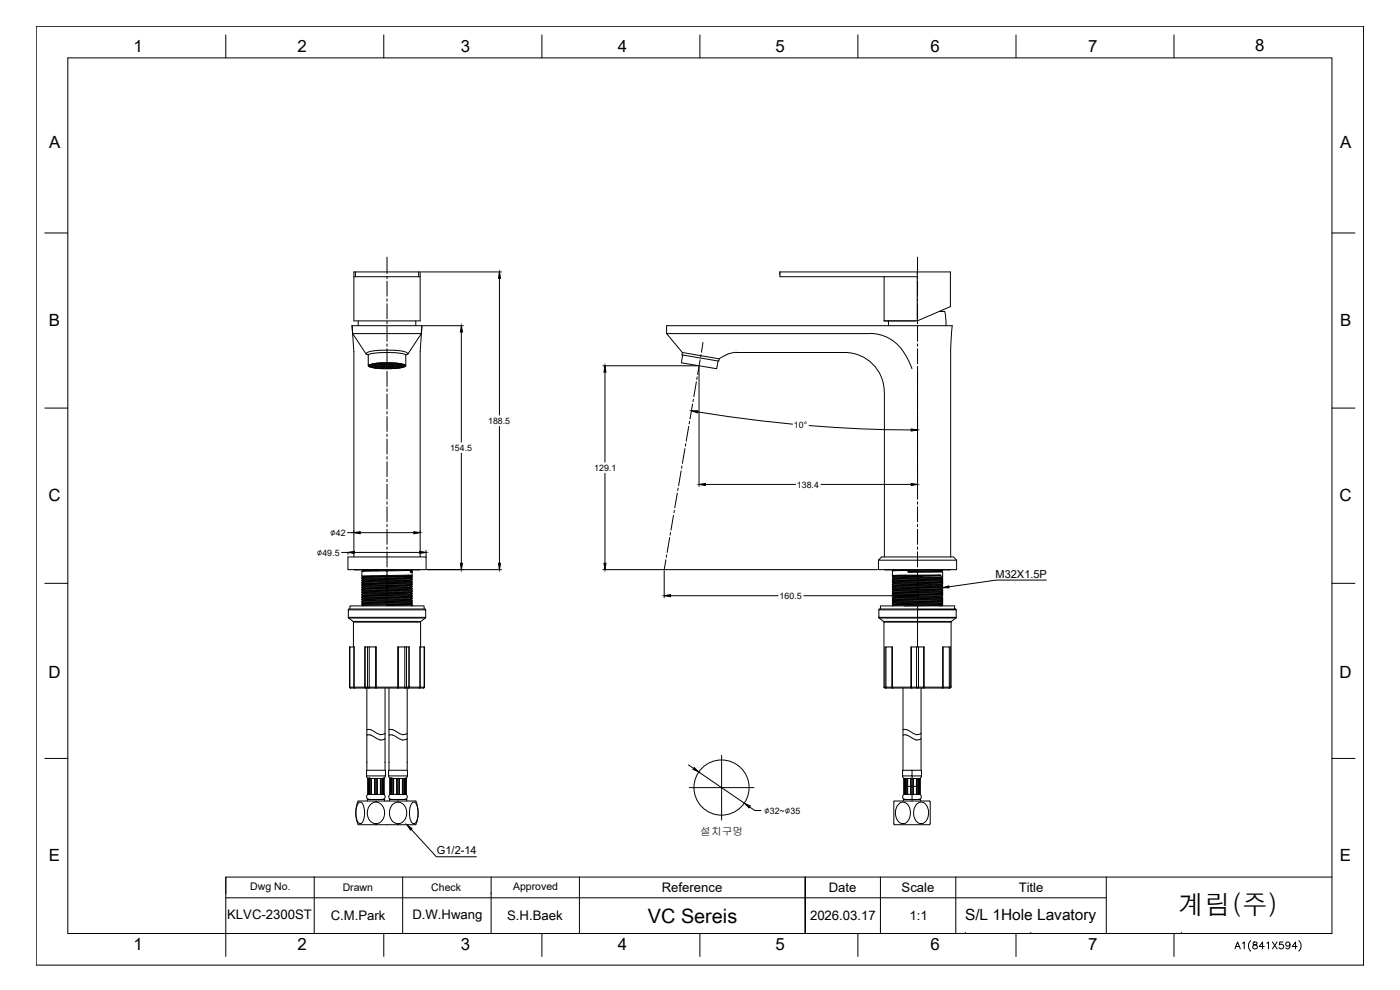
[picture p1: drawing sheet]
<svg xmlns="http://www.w3.org/2000/svg" width="420mm" height="297mm" viewBox="0 0 420 297" stroke-linecap="round" stroke-linejoin="round" font-family="sans-serif">
<!-- layer: 0 -->
<g fill="none" stroke="#000" stroke-width=".3">
<path d="M105.6 97.7h21M105.6 97.7l.6 7.7v61.7M105.6 97.7l.2 2.1M105.8 99.8l4.1 6.4M106.2 81.6h19.9v14.7h-19.9zM106.2 83h19.9M106.7 81.6v1.4M107.5 96.3v1.4M124.8 96.3v1.4M125.6 81.6v1.4M126.5 99.8l-4.1 6.4-.1-.2a8.1 8.1 0 0 0-5.1-.9 16.6 16.6 0 0 0-7.1 .8l-.2 .3M126.6 97.7l-.2 2.1"/>
<path d="M126.6 97.7l-.5 7.7v61.7M234 81.6v1.4h41.3M234 81.6h51.2v10.4l-9.9 4.3h-10M234 81.6v.7M265.3 83v13.3M265.3 96.3h9.5M266.6 96.3v1.4M275.3 81.6v14.7M281.9 93.4h1.6l.4 4.3M105.9 100.1h20.5M109.9 106.2l.6 .3M110.5 106.5a19.1 19.1 0 0 1 8.7-.6l1.9 .2 .7 .4"/>
<path d="M110.5 106.5v3.2M110.6 109.6a21.8 21.8 0 0 1 11-.1l.1 .3a18.7 18.7 0 0 1-9.3 .6l-1.5-.4-.3-.1zM110.7 109.5l.3 .6M110.8 109.4h10.7M111.1 109.4l.6 .9M111.2 109.3l-.4 .7M111.6 109.2l.7 1.2M111.9 109.1l-.6 1.1M112 109.1l.8 1.4M112.2 110.4h7.9M112.5 109.1l-.8 1.2M112.6 109.1l.8 1.4"/>
<path d="M112.7 110.5l.9-1.6 .9 1.7M113.1 109h6.1M113.1 109l-.8 1.4M113.1 109l.8 1.6M114.1 108.9l1 1.7M114.2 108.9l-1 1.6M114.6 108.9l1 1.7M114.8 108.9l-1.1 1.6M115.1 108.9l1 1.7M115.3 108.9l-1 1.7M115.6 108.9l1.1 1.7M115.8 108.9l-1 1.7"/>
<path d="M116.2 108.9l1 1.7M116.4 108.9l-1.1 1.7M116.7 108.9l1.1 1.7M116.9 108.9l-1 1.7M117.3 108.9l1 1.7M117.4 108.9l-1 1.7M117.8 108.9l1 1.6M118 108.9l-1 1.7M118.4 108.9l.9 1.6M118.5 108.9l-1 1.7M118.9 108.9l.9 1.5M119 109l-.9 1.6"/>
<path d="M120 109.1l-.8 1.4M120.1 109.1l.7 1.2M120.3 110.3l-.8-1.3-.9 1.5M120.5 109.1l-.8 1.3M120.7 109.2l.5 .9M121 109.3l-.7 1M121.4 109.4l.3 .5h-11.1M121.4 109.4l-.4 .8M121.8 106.5l-.1 3.4M122.4 106.2l-.6 .3M200.1 100.1h61M204.8 105.8l-.1 .7 11 1.8 .1-.6"/>
<path d="M204.9 106.5l-.4 2.4 10.6 1.7 .4-2.3M221.2 105.7a9.4 9.4 0 0 0-5.4 1.9M221.2 105.8h32.4M253.5 105.8a11.8 11.8 0 0 1 11.9 11.8M261.1 100a11.8 11.8 0 0 1 9.5 4.8M265.4 117.6v49.5M270.6 104.8a21.3 21.3 0 0 1 3.1 5.8M285.3 105.4l.5-7.7h-85.7v2.4l4.7 5.7 11 1.9M285.3 105.4v61.7M104.4 167.1h23.5v3.8h-23.5zM106.2 170.8l19.6 .2 .3-.2M108.6 171.5v1.4"/>
<path d="M108.6 173.3v.3M108.6 174v.3M108.6 174.8v.2M108.6 175.4v.3M108.6 176.2v.2M108.6 177.6v.2M108.6 178.3v.2M108.6 179v.3M108.6 179.7v.3M108.6 175l.4 .2M108.6 174.3l.4 .2M108.6 173.6l.4 .2"/>
<path d="M108.6 172.9l.4 .1M108.6 175.7l.4 .2M108.6 177.8l.4 .2M108.6 177.1l.4 .2M108.6 180l.4 .1M108.6 179.3l.4 .2M108.6 178.5l.4 .2M108.6 176.4l.4 .2M108.8 171l.2 .2 4.4-.2M109 173.1l13.4-.3 .3 .2-6.6 .2M109 173v.1M109 173.8h.1"/>
<path d="M109 174.5v.1M109 175.2v.1M109 175.9v.1M109 176.6v.1M109 177.3v.1M109 178v.1M109 178.7v.1M109 175.3l-.4 .1M109 174.6l-.4 .2M109 173.8l-.4 .2M109 173.1l-.4 .2M109 179.5l-.4 .2"/>
<path d="M109 178.8l-.4 .2M109 176l-.4 .2M109 178.1l-.4 .2M109 177.4l-.4 .2M109 176.7l-.4 .2M109 171.2v.1M109 171.3l-.4 .2M116.1 172.7l-7.5 .2M116.1 171.3l-7.5 .2M116.1 172.7l6.6-.1-.3 .1M116.1 173.2l-7.5 .1M116.1 174.8l-7.5 .2"/>
<path d="M116.1 175.3l-7.5 .1M116.1 174.1l-7.5 .2M116.1 179.5l-7.5 .2M116.1 177.6l-7.5 .2M116.1 178.4l-7.5 .1M116.1 178.1l-7.5 .2M116.1 171.3v1.4M116.1 173.2v.2M116.1 173.9v.2M116.1 174.6v.2M116.1 175.3v.2M116.1 176v.2"/>
<path d="M116.1 176.7v.2M116.1 177.4v.2M116.1 178.1v.3M116.1 178.8v.3M116.1 179.5v.3M118.9 171l-9.9 .3M122.4 172.7l1 .1M122.4 172.7l-13.4 .3M122.7 172.6h1M123.1 171.5l.5 .1M123.1 171.6h.6M123.3 174.8l-14.3 .4"/>
<path d="M123.3 174.1l-14.3 .4M123.3 173.4l-14.3 .4M123.3 174.9l-14.3 .4M123.3 174.2l-14.3 .4M123.3 173.5l-14.3 .3M123.3 179.9l-14.3 .3M123.3 179.2l-14.3 .3M123.3 178.4l-14.3 .4M123.3 177.7l-14.3 .3M123.3 177l-14.3 .3M123.3 176.2l-14.3 .4M123.3 175.5l-14.3 .4"/>
<path d="M123.3 179.8l-14.3 .3M123.3 179.1l-13.8 .3-.5 .1M123.3 178.4l-14.3 .3M123.3 177.8l-14.3 .3M123.3 177.1l-14.3 .3M123.3 176.3l-14.3 .4M123.3 175.6l-14.3 .4M123.3 175.6l.4 .2-15.1 .4M123.3 173.5l.4 .2M123.3 174.2l.4 .2M123.3 174.9l.4 .2M123.3 178.4l.4 .3"/>
<path d="M123.3 179.2l.4 .2M123.3 179.9l.4 .2M123.3 176.3l.4 .2M123.3 177.1l.4 .1M123.3 177.8l.4 .1M123.3 173.4v.1M123.3 174.1v.1M123.3 174.8v.1M123.3 175.5v.1M123.3 176.2v.1M123.3 177v.1M123.3 177.7v.1"/>
<path d="M123.3 178.4h.1M123.3 179.1v.1M123.3 179.8v.1M123.4 172.7h-1M123.4 172.8l.3 .1M123.4 172.7v.1M123.5 171l.2 .1-7.6 .2M123.6 171.6h-.5M123.6 171.6h.1M123.7 173.2l-15.1 .4M123.7 173.7l-15.1 .3M123.7 174.4l-15.1 .4"/>
<path d="M123.7 175.1l-7.6 .2M123.7 174.6l-7.6 .2M123.7 173.9l-7.6 .2M123.7 178.7l-15.1 .3M123.7 179.4l-7.6 .1M123.7 177.5l-7.6 .1M123.7 176.8l-14.7 .3h-.4v-.2M123.7 176l-15.1 .4M123.7 175.4l-15.1 .3M123.7 179.6l-15.1 .4M123.7 178.9l-15.1 .4M123.7 177.9l-7.6 .2"/>
<path d="M123.7 178.2l-7.6 .2M123.7 176.5l-15.1 .4M123.7 177.2l-15.1 .4M123.7 171.1v.4l-.6 .1M123.7 172.9l-1 .1M123.7 172.6l-.3 .1M123.7 171.6v1M123.7 172.9v.3M123.7 173.7v.2M123.7 174.4v.2M123.7 175.1v.3M123.7 175.8v.2"/>
<path d="M123.7 176.5v.3M123.7 177.2v.3M123.7 177.9v.3M123.7 178.7v.2M123.7 179.4v.2M123.7 173.2l-.4 .2M123.7 173.9l-.4 .2M123.7 174.6l-.4 .2M123.7 175.4l-.4 .1M123.7 178.2l-.4 .2M123.7 176l-.4 .2M123.7 178.9l-.4 .2"/>
<path d="M123.7 176.8l-.4 .2M123.7 179.6l-.4 .2M123.7 177.5l-.4 .2M263.6 168.1v2.8h23.5v-2.8M264.6 167.1h21.6l.9 1h-23.5zM265.4 170.8l.4 .2h19.2l.3-.2M267.8 177.6h.1M267.8 175.5h.1M267.8 176.2h.1M267.8 176.9h.1M267.8 178.4h.1M267.8 179.1h.1"/>
<path d="M267.8 172.7h.1M267.8 173.4h.1M267.8 174.1h.1M267.8 174.8h.1M267.8 172.7l3.8-.1 .2 .1-3.6 .2M267.8 171.3v1.4M267.8 173.2v.2M267.8 173.9v.2M267.8 174.6v.2M267.8 175.3v.2M267.8 176v.2M267.8 176.7v.2"/>
<path d="M267.8 177.4v.2M267.8 178.1v.3M267.8 178.8v.3M267.8 179.5v.3M267.8 175.5l.4 .2M267.8 176.2l.4 .2M267.8 176.9l.4 .2M267.8 177.6l.4 .3M267.8 178.4l.4 .2M267.8 179.1l.4 .2M267.8 179.8l.4 .2M267.8 172.7l.4 .2"/>
<path d="M267.8 173.4l.4 .2M267.8 174.1l.4 .2M267.8 174.8l.4 .2M268.2 172.9h.1M268.2 173.6v.1M268.2 174.3v.1M268.2 175v.1M268.2 175.7v.1M268.2 176.4v.1M268.2 177.1v.1M268.2 177.9h.1M268.2 178.5v.2"/>
<path d="M268.2 179.3h.1M268.2 180v.1M268.2 175.8l-.4 .2M268.2 176.5l-.4 .2M268.2 177.2l-.4 .2M268.2 177.9l-.4 .2M268.2 178.6l-.4 .2M268.2 179.3l-.4 .2M268.2 172.9l-.4 .3M268.2 173.7l-.4 .2M268.2 174.4l-.4 .2M268.2 175.1l-.4 .2"/>
<path d="M268.8 171l-1 .3 12.9-.3M271.6 173l-3.8 .2M271.6 172.6h10.7M271.8 172.8l10.5-.2-10.7 .4zM272.5 171.5l10.4-.4-.6 .3zM272.5 171.6h10.4M279 175.6l-10.8 .2M279 175.5l-10.8 .2M279 175.5v.1M279 175.6l.1 .1M279.1 175.7l-11.3 .3M279.1 175.3l-11.3 .2"/>
<path d="M282.3 172.6l-14.1 .3M282.5 171.3l-10 .2M282.5 171.4l.4 .2M282.6 178.3h.1M282.6 177.6l-14.4 .3M282.6 176.9l-14.4 .3M282.6 176.2l-14.4 .3M282.6 177.5l-14.4 .4M282.6 176.8l-14.4 .3M282.6 176.1l-14.4 .3M282.6 179.6l-14.4 .4M282.6 178.9l-14.4 .4"/>
<path d="M282.6 178.2l-14.4 .3M282.6 178.2l.3-.2-15.1 .4M282.6 179l.3 .2-15.1 .3M282.6 178.3l.3 .2-15.1 .3M282.6 179.7l-14.4 .4M282.6 179l-14.4 .3M282.6 178.3l-14.4 .3M282.6 175.4l-3.6 .2M282.6 174.7l-14.4 .4M282.6 174l-14.4 .4M282.6 173.3l-14.4 .4M282.6 175.4l-3.6 .1"/>
<path d="M282.6 174.6l-14.4 .4M282.6 173.9l-14.4 .4M282.6 173.2l-14.4 .4M282.6 173.2v.1M282.6 173.9v.1M282.6 174.6v.1M282.6 175.4h.1M282.6 176.1v.1M282.6 176.8v.1M282.6 177.5v.1M282.6 178.2v.1M282.6 178.9v.1"/>
<path d="M282.6 179.6v.1M282.6 178.3l.3 .2M282.6 177.6l.3 .2M282.6 176.9l.3 .2M282.6 176.2l.3 .1M282.6 179.7l.3 .2M282.6 175.4l.3 .3M282.6 174.7l.3 .2M282.6 174l.3 .2M282.6 173.3l.3 .2M282.9 177.8h.1M282.9 177.1h.1"/>
<path d="M282.9 176.3h.1M282.9 178.5h.1M282.9 179.9h.1M282.9 175.7h.1M282.9 174.9h.1M282.9 174.2h.1M282.9 173.5h.1M282.9 177.1l-15.1 .3M282.9 176.3l-15.1 .4M282.9 177.8l-15.1 .3M282.9 175.9l-15.1 .3M282.9 176.6l-15.1 .3"/>
<path d="M282.9 177.3l-15.1 .3M282.9 178.7l-15.1 .4M282.9 179.4l-15.1 .4M282.9 179.9l-15.1 .4M282.9 175.7h-3.8M282.9 174.9l-15.1 .4M282.9 174.2l-15.1 .4M282.9 173.5l-15.1 .4M282.9 173l-15.1 .4M282.9 173.8l-15.1 .3M282.9 174.5l-15.1 .3M282.9 175.1l-3.8 .2-.1 .2"/>
<path d="M282.9 171v.1M282.9 171.6v1.4M282.9 173.5v.3M282.9 174.2v.3M282.9 174.9v.2M282.9 175.7v.2M282.9 176.3v.3M282.9 177.1v.2M282.9 177.8v.2M282.9 178.5v.2M282.9 179.2v.2M282.9 179.9v.2"/>
<path d="M282.9 177.3l-.3 .2M282.9 176.6l-.3 .2M282.9 175.9l-.3 .2M282.9 179.4l-.3 .2M282.9 178.7l-.3 .2M282.9 175.1l-.3 .3M282.9 174.5l-.3 .1M282.9 173.8l-.3 .1M282.9 173l-.3 .2M104.5 183l.3-.3h22.7l.2 .3M104.5 185.2l.1 .2M104.5 183h23.2v2.2h-23.2z"/>
<path d="M104.6 185.4h23.1l-1.4 1.1h-20.3zM105 182.7v-.9h22.3v.9M105 194.1l-.1 12.1M106 186.5l.1 .1M106.1 186.7h20.1M106.1 186.7v7.4M106.2 194.1h-1.2v12.2l.2 .1M106.2 194.1l.1 12.2 .2 .1M106.2 194.1v12.2l.2 .1M108.6 180.4v.3M108.6 181.2v.2M108.6 181.4l.4 .2"/>
<path d="M108.6 180.7l.4 .2M109 180.1v.1M109 180.9h.1M109 181.6v.1M109 180.9l-.4 .3M109 180.2l-.4 .2M109 181.7l-.3 .1M109.6 194.1l-.1 12.1 .1 .2M110.3 194.1h-.7v12.1h.7M110.3 194.1h2.6l.1 12.3M110.3 194.1v12.1M110.8 194.1v12.3"/>
<path d="M112.7 194.1v12.1M116.1 180.3l-7.5 .1M116.1 180.5l-7.5 .2M116.1 180.3v.2M116.1 181v.2M119.6 194.1v12.3M121.5 194.1v12.3M122 194.1v12.1M122.7 194.1v12.1h-.7M123.3 181.2l-14.3 .4M123.3 180.6l-14.3 .3M123.3 181.2l-.5 .2-13.8 .3"/>
<path d="M123.3 180.5l-14.3 .4M123.3 180.6l.4 .2M123.3 181.3l.4 .2M123.3 180.5v.1M123.7 181.8h.1M123.7 181.5l-7.6 .3M123.7 181l-15.1 .4M123.7 180.8l-15.1 .4M123.7 180.1l-7.6 .2M123.7 180.3l-7.6 .2M123.7 180.1v.2M123.7 180.8v.2"/>
<path d="M123.7 181.5v.3M123.7 181l-.4 .2M123.7 181.8h-.1M123.7 180.3l-.4 .2M126.1 194.1h1.2v12.2l-.2 .1 .3-.2M126.1 194.1v12.2l-.2 .1M126.1 194.1l-.1 12.1M126.2 186.7v7.4M126.3 186.5l-.1 .1M127.3 194.1l.1 12.1M127.7 185.2v.2M263.7 185.2l.1 .2"/>
<path d="M263.8 183h11.6v2.2h-11.6zM263.8 185.4h11.6v1.1h-10.2zM264.2 182.7v-.9h22.3v.9M265.2 186.5l.1 .1M265.3 186.7v19.5M265.9 194.1h-.3v12.1M267.7 194.1h-1.8v12.1h1.8M267.8 180.5h.1M267.8 181.2h.1M267.8 180.3v.2M267.8 181v.2M267.8 181.7v.1"/>
<path d="M267.8 180.5l.4 .2M267.8 181.2l.4 .2M268.2 180.7v.1M268.2 181.4v.1M268.2 180.1l-.4 .2M268.2 180.8l-.4 .1M273.5 194.1h-.1v12.1h-5.6v-12.1h-.1v12.1M275.1 194.1h-1.6v12.1h1.6l.1 .2M275.1 194.1h.6v12.1h-.6zM275.4 182.7h11.4l.2 .3h-11.6zM275.4 181.8v.9h-11.4l-.3 .3M275.7 194.1h1.5v12.1l-.2 .2"/>
<path d="M277.2 194.1h.2v12.1h5.5M282.6 180.3l-14.4 .4M282.6 180.3l-.6 .2-13.8 .3M282.6 181l-14.4 .4M282.6 181v.1M282.6 180.4l.3 .2M282.9 180.6h.1M282.9 181.3h.1M282.9 180.1l-15.1 .4M282.9 180.6l-15.1 .3M282.9 181.3l-15.1 .4M282.9 181.3l-.3-.2-13.5 .3-1.3 .3"/>
<path d="M282.9 181.5l-.9 .3M282.9 180.9l-15.1 .3M282.9 181.5l-11.4 .3M282.9 180.6v.3M282.9 181.3v.2M282.9 180.1l-.3 .2M282.9 180.9l-.3 .1M283.1 194.1h1.8v12.1M284.9 194.1h.3v12.1h-.3M285.4 186.7h-10v7.4M285.4 186.7v19.5M285.5 186.5l-.1 .1"/>
<path d="M287 183v2.2h-11.6v.2h11.5l-1.4 1.1-20.2 .2M287 185.2l-.1 .2M104.9 206.2l.2 .2h22.1M104.9 206.2h4.7l.2 .2M110.1 219a2.24 2.24 0 0 1 2.4 .6 2.27 2.27 0 0 0 3.1 .4M110.1 206.4v24.7M110.3 206.2h2.4M110.3 206.2l.3 .2M112.7 206.2v.2M112.7 206.2h9.3M115.6 206.4v24.7M116.7 219a2.28 2.28 0 0 1 2.4 .6 2.27 2.27 0 0 0 3.1 .4"/>
<path d="M116.7 206.4v24.7M122 206.2l-.3 .2M122.2 206.4v24.7M122.5 206.4l.3-.2-.1 .2M126 206.2h-3.2v-12.1h-3.4l-.1 12.3M126 206.2l-.2 .2M126 206.2h1.4M265.3 206.2l.2 .2h19.7l.2-.2M265.3 206.2h.6l.1 .2M265.5 206.2l.3 .2M267.7 206.2v.2M267.7 206.2l.3 .2"/>
<path d="M271 206.4v24.7M271 219a2.28 2.28 0 0 1 2.4 .6 2.21 2.21 0 0 0 3 .4M273.4 206.4v-.2l.3 .2M275.7 206.2h1.7l-.1 .2M275.7 206.2l-.2 .2M276.4 206.4v24.7M282.9 206.2v-12.1h.2l-.1 12.3M282.9 206.2l-.2 .2M282.9 206.2h2M284.9 206.2l-.1 .2M285.1 206.2l-.2 .2M285.2 206.2h.2"/>
<path d="M110 232.8l.4 .7M110 231.1h5.7v1.7h-5.7zM110.1 220.6a2.24 2.24 0 0 1 2.4 .6 2.27 2.27 0 0 0 3.1 .4M110.4 238.4a.78 .78 0 0 0-.4 .8 .78 .78 0 0 0 .8 .6M110.4 233.6h.1M110.4 238.4h.1M110.4 233.6h.9M110.5 233.6l-.1 4.8M110.6 238.4h-.2M110.6 238.4h.7M110.6 233.6v4.8M110.9 238.4h.1"/>
<path d="M110.9 233.6h.1M110.9 233.6l.1 4.8M111.3 233.6h.2M111.3 233.6v4.8M111.4 238.4h.1M111.4 233.6v4.8M111.4 238.4h-.1M111.5 233.6v4.8h.9M111.5 233.6h2.7M112.4 238.4h.2M112.4 233.6v4.8M112.5 233.6v4.8"/>
<path d="M112.6 233.6v4.8M113.1 233.6v4.8h-.5M113.1 233.6v4.8M113.2 233.6v4.8h1M113.2 238.4h-.1M114.2 233.6h.1M114.2 238.4h.1M114.2 233.6v4.8M114.3 233.6v4.8M114.3 233.6h.8M114.7 233.6v4.8h-.4M114.7 233.6h.1"/>
<path d="M114.7 233.6v4.8M114.8 238.4h-.1M114.8 238.4h.3M115.1 233.6h.1M115.1 238.4h.1M115.1 233.6v4.8M115.2 238.4a.78 .78 0 0 1 .4 .8 .78 .78 0 0 1-.8 .6M115.2 233.6h.1M115.2 238.4h.1M115.2 233.6v4.8M115.6 232.8l-.4 .7M116.6 231.1h5.7v1.7h-5.7z"/>
<path d="M116.6 232.8l.5 .7M116.7 220.6a2.28 2.28 0 0 1 2.4 .6 2.27 2.27 0 0 0 3.1 .4M117.1 238.4a.78 .78 0 0 0-.4 .8 .78 .78 0 0 0 .7 .6M117.1 238.4v-4.8v4.8M117.1 238.4h.1M117.1 233.6h.1M117.1 233.6h.9M117.1 233.6v4.8M117.2 238.4h-.1M117.2 238.4h.8M117.2 233.6v4.8M117.5 233.6l.1 4.8"/>
<path d="M117.6 233.6h.1M118 233.6h.1M118 233.6v4.8M118.1 238.4h-.1M118.1 238.4h.9M118.1 233.6h.9M118.1 233.6v4.8M119 238.4h.2M119 233.6h.2M119 233.6v4.8M119.2 233.6v4.8M119.2 238.4h.5"/>
<path d="M119.2 233.6h.5M119.7 233.6h.2M119.7 233.6v4.8M119.8 233.6v4.8M119.9 238.4h-.2M119.9 238.4h.9M119.9 233.6h.9M119.9 233.6v4.8M120.8 238.4h.2M120.8 233.6h.2M120.8 233.6v4.8M120.9 233.6v4.8"/>
<path d="M121 233.6h.7M121 233.6v4.8M121.3 233.6h.1M121.4 238.4h-.1M121.4 233.6l-.1 4.8M121.7 238.4h.2M121.7 233.6h.2M121.7 233.6v4.8M121.7 238.4h-.7M121.8 233.6l.1 4.8M121.8 238.4a.78 .78 0 0 1 .4 .8 .78 .78 0 0 1-.7 .6M121.9 238.4h.1"/>
<path d="M121.9 233.6h.1M122.3 232.8l-.5 .7M270.8 232.8l.5 .7M270.9 231.1h2.8v1.7h-2.8zM271 220.6a2.28 2.28 0 0 1 2.4 .6 2.21 2.21 0 0 0 3 .4M271.3 238.4a.78 .78 0 0 0-.4 .8 .78 .78 0 0 0 .8 .6M271.3 238.4h.1M271.3 233.6h.1M271.3 233.6v4.8M271.4 238.4h-.1M271.4 233.6v4.8M271.4 238.4h.8"/>
<path d="M271.4 233.6h.8M271.8 235.9h3.8M271.8 238.4v-4.8v4.8M271.8 238.4h.1M271.8 233.6h.1M271.9 233.6v4.8M272.2 233.6h.2M272.2 233.6v4.8M272.3 233.6v4.8M272.4 238.4h-.2M272.4 233.6v4.8M272.4 238.4h.9"/>
<path d="M272.4 233.6h.9M273.3 238.4h.2M273.3 233.6h.2M273.3 233.6v4.8M273.4 233.6v4.8M273.5 233.6v4.8h.2M273.7 231.1h2.8v1.7M273.7 233.6h.3M274 238.4h-.3v1.9M274 233.6h.1M274 233.6v4.8M274.1 238.4h-.1"/>
<path d="M274.1 233.6v4.8M274.1 238.4h.9M274.1 233.6h.9M275 238.4h.2M275 233.6h.2M275 233.6v4.8M275.2 233.6v4.8M275.2 233.6h.8M275.6 233.6v4.8zM276 238.4h.1M276 233.6h.1M276 233.6v4.8"/>
<path d="M276 238.4h-.8M276.1 233.6v4.8M276.1 238.4h.1M276.1 233.6h.1M276.1 238.4a.78 .78 0 0 1 .4 .8 .78 .78 0 0 1-.8 .6M276.5 232.8h-2.8v.8h-.2M276.5 232.8l-.4 .7M107.5 240.3a9.2 9.2 0 0 0 0 7.1M107.5 240.3h5.3M107.5 247.5h5.3M107.6 241a.89 .89 0 0 1 1-.2 .89 .89 0 0 1 .5 .9 5.8 5.8 0 0 1-.6 5.3 .94 .94 0 0 1-1.4-.9 6.5 6.5 0 0 1 .5-5.1zM110.2 240.3v-.4h5.2v.4"/>
<path d="M111.3 241.3a2.51 2.51 0 0 1 2.7-.3 2.51 2.51 0 0 1 1.4 2.3 2.98 2.98 0 0 1-3.1 3.8 3.5 3.5 0 0 1-1-5.8zM112.8 247.2v.3h6.7M112.8 240.6v-.3h12a9.1 9.1 0 0 1 0 7.1l-5.3 .1v-.3M116.9 240.3v-.4h5.2v.4M119.5 240.6a3.4 3.4 0 0 0-2.6 3.1 3.4 3.4 0 0 0 2 3.4l.6 .1M119.5 240.6a3.3 3.3 0 0 1 2.6 3.3 3.3 3.3 0 0 1-2.6 3.3M119.5 240.3v.3M123.4 248.8l7.6 8.3h12M123.8 240.8l.9 .1a5.9 5.9 0 0 1-.1 6.1 .94 .94 0 0 1-1.4-.9 5.9 5.9 0 0 1 .6-5.3zM268.3 240.3v7.1M268.4 240.3h10.6l.1 .3M269.7 241.2a2.07 2.07 0 0 1 2.3-.2 2.07 2.07 0 0 1 1.1 1.9 3.2 3.2 0 0 1-2.1 4.3 3.3 3.3 0 0 1-2.1-4.6z"/>
<path d="M271.1 240.3v-.4h5.2v.4M275.2 241.2a2.09 2.09 0 0 1 2.2-.2 2.09 2.09 0 0 1 1.2 1.9 3.2 3.2 0 0 1-2.2 4.3 3.4 3.4 0 0 1-1.9-5zM279.1 247.1l-.1 .3-10.6 .1M279.2 240.6v6.6"/>
<circle cx="216.5" cy="236.3" r="8.3"/>
</g>
<!-- layer: FORM -->
<g fill="none" stroke="#000" stroke-width=".3">
<path d="M10.9 7.9h398.3v281.7h-398.3zM20.3 17.4h379.4v262.7h-379.4zM67.8 10.5v6.9M115.2 10.5v6.9M162.6 10.5v6.9M210 10.5v6.9M257.5 10.5v6.9M304.9 10.5v6.9M352.3 10.5v6.9M13.4 69.9h6.9M399.7 69.9h6.9M13.4 122.4h6.9"/>
<path d="M399.7 122.4h6.9M13.4 175h6.9M399.7 175h6.9M13.4 227.6h6.9M399.7 227.6h6.9M67.8 263.2v5M67.8 269.4h264.2M94.3 263.2h-26.5v23.8M94.3 263.2h305.4M94.3 263.2v16.9M120.8 263.2v16.9M147.4 263.2v16.9"/>
<path d="M173.9 263.2v16.9M241.7 263.2v16.9v-16.9M241.7 263.2v16.9M264.2 263.2v16.9M286.8 263.2v16.9M332 263.2v16.9M115.2 280.1v6.9M162.6 280.1v6.9M210 280.1v6.9M257.5 280.1v6.9M289.7 280.1h.1M304.9 280.1v6.9"/>
<path d="M309.4 280.1h.1M352.3 280.1v6.9M354.6 280.1h.1"/>
</g>
<!-- layer: TEXT -->
<g fill="none" stroke="#000" stroke-width=".3">
<path d="M147.4 268.2h.1M370.6 284.7l.8-2.1 .8 2.1M370.9 284h1M372.9 283l.5-.4v2.1M375.4 282.2a2.18 2.18 0 0 0 0 3.2M376.2 282.7v.6l.8 .3 .3 .4a.66 .66 0 0 1-.8 .7 .66 .66 0 0 1-.3-1.1l.9-.3 .2-.4-.5-.3zM379.4 284h-1.5l1-1.4v2.1M380.2 283l.5-.4v2.1M381.9 282.6l1.4 2.1M383.3 282.6l-1.4 2.1M385 282.6h-.9l-.2 .9a.74 .74 0 0 1 1.2 0 .74 .74 0 0 1-.2 1.1 .74 .74 0 0 1-1-.3M387.1 283.3a.64 .64 0 0 1-.9 .5 .64 .64 0 0 1-.2-1 .64 .64 0 0 1 1 .1l.1 .4a.99 .99 0 0 1-.8 1.4l-.4-.3"/>
<path d="M389.3 284h-1.5l1-1.4v2.1M389.8 282.2a2.18 2.18 0 0 1 0 3.2"/>
</g>
<!-- layer: 0 -->
<path d="M122.1 247.5l1.5 1.1-.4 .5z" fill="#000" stroke="#000" stroke-width=".3"/>
<!-- layer: CENTER -->
<g fill="none" stroke="#000" stroke-width=".3">
<path d="M116.1 77.1v5M275.4 77.1v5M116.1 82.9v.7M116.1 84.4v4.5M116.1 89.6v.8M116.1 91.1v4.5M116.1 96.4v.8M116.1 97.9v4.5M275.4 82.9v.7M275.4 84.4v4.5M275.4 89.6v.8M275.4 91.1v4.5"/>
<path d="M275.4 96.4v.8M275.4 97.9v4.5M116.1 103.2v.7M116.1 104.7v4.5M116.1 110v.7M116.1 111.4v4.6M116.1 116.7v.7M116.1 118.2v4.5M208.1 119.8l-.1 .7M209 114.6l-.8 4.4M209.2 113.1l-.1 .7M210.1 107.9l-.7 4.5"/>
<path d="M210.4 106.4l-.1 .8M211 102.8l-.5 2.9M275.4 103.2v.7M275.4 104.7v4.5M275.4 110v.7M275.4 111.4v4.6M275.4 116.7v.7M275.4 118.2v4.5M116.1 123.5v.7M116.1 125v4.5M116.1 130.2v.8M116.1 131.8v4.4"/>
<path d="M116.1 137v.8M116.1 138.5v4.5M204.7 139.8l-.2 .7M205.6 134.6l-.8 4.4M205.8 133.1l-.1 .8M206.7 127.9l-.8 4.5M207 126.4l-.2 .8M207.8 121.3l-.7 4.4M275.4 123.5v.7M275.4 125v4.5M275.4 130.2v.8M275.4 131.8v4.4"/>
<path d="M275.4 137v.8M275.4 138.5v4.5M116.1 143.8v.7M116.1 145.3v4.5M116.1 150.6v.7M116.1 152v4.6M116.1 157.3v.7M116.1 158.8v4.5M201.2 159.8l-.1 .7M202.1 154.6l-.7 4.5M202.4 153.1l-.1 .8M203.3 147.9l-.8 4.5"/>
<path d="M203.5 146.4l-.1 .8M204.4 141.3l-.7 4.4M275.4 143.8v.7M275.4 145.3v4.5M275.4 150.6v.7M275.4 152v4.6M275.4 157.3v.7M275.4 158.8v4.5M116.1 164.1v.7M116.1 165.6v4.5M116.1 170.8v.8M116.1 172.4v4.9"/>
<path d="M199.8 168l-.5 2.9M200.1 166.5l-.1 .7M201 161.3l-.8 4.4M275.4 164.1v.7M275.4 165.6v4.5M275.4 170.8v.8M275.4 172.4v4.9M206.9 236.3h19.4M216.6 226.6v19.5"/>
</g>
<!-- layer: DIM_ -->
<g fill="none" stroke="#000" stroke-width=".3">
<path d="M126.4 81.6h24.1M126.9 97.7h12.2M138.5 99.6v33M149.9 83.5v41.1M181 109.7h28.5M181.6 111.6v27.1M209.8 110v35.9M275.4 110v35.9M138.5 136v33M149.9 127.9v41.1M209.4 123.6l9.4 1.4 19.1 2.3M242.8 127.7a371 371 0 0 0 30.7 1.3"/>
<path d="M104.3 159.8h1.9M106.2 159.2v.3M108.1 159.8h16.1M126.1 159.2v.3M181.6 142v27M211.7 145.3h27.1M246.4 145.3h27.1M102.5 165.7h1.9M104.4 166v.3M106.3 165.7h19.7M127.9 165.2v2.1M128.2 170.9h22.3"/>
<path d="M181 170.9h82.3M199.3 171.2v8.1M201.2 178.7h32.3M241.2 178.7h32.3M275.4 171.2v8.1M314 174h-15l-14.2 2.1M206.6 229.5l1.6 1.1M209.7 231.7l13.7 9.3M224.9 242.1l1.6 1.1h1.9"/>
</g>
<g fill="#fff" stroke="#fff" stroke-width=".3">
<path d="M229.3 242v2.3l11-2.3zM229.3 244.3l11-2.3v2.3z"/>
<path d="M146.6 125.1v2.3l6.6-2.3zM146.6 127.4l6.6-2.3v2.3z"/>
<path d="M135.2 133.2v2.3l6.6-2.3zM135.2 135.5l6.6-2.3v2.3z"/>
<path d="M178.4 139.2v2.3l6.3-2.3zM178.4 141.5l6.3-2.3v2.3z"/>
<path d="M238.4 126.3v2.4l3.9-2.4zM238.4 128.7l3.9-2.4v2.4z"/>
<path d="M239.3 144.2v2.3l6.6-2.3zM239.3 146.5l6.6-2.3v2.3z"/>
<path d="M234 177.6v2.3l6.7-2.3zM234 179.9l6.7-2.3v2.3z"/>
<path d="M99.1 158.7v2.3l4.7-2.3zM99.1 161l4.7-2.3v2.3z"/>
<path d="M95.1 164.6v2.3l6.9-2.3zM95.1 166.9l6.9-2.3v2.3z"/>
</g>
<g fill="#000" stroke="#000" stroke-width=".3">
<path d="M138.5 97.7l.3 1.9h-.6zM149.9 81.6l.3 1.9h-.6zM181.6 109.7l.2 1.9h-.5zM207.5 123.2h1.9l-.1 .7zM273.5 128.7l1.9 .3-1.9 .3zM106.2 159.8l1.9-.3v.7zM124.2 159.5l1.9 .3-1.9 .4zM209.8 145.3l1.9-.3v.7zM273.5 145l1.9 .3-1.9 .4zM104.4 165.7l1.9-.3v.6zM126 165.4l1.9 .3-1.9 .3zM138.2 169h.6l-.3 1.9z"/>
<path d="M149.6 169h.6l-.3 1.9zM181.3 169h.5l-.2 1.9zM199.3 178.7l1.9-.3v.6zM273.5 178.4l1.9 .3-1.9 .3zM282.9 176.3l1.8-.5 .1 .6zM208.4 230.3l1.3 1.4-1.7-.9zM223.4 241l1.8 .8-.4 .6z"/>
</g>
<text font-size="7.9" x="353.7" y="274.2">계림(주)</text>
<text font-size="6" x="194.5" y="276.9">VC Sereis</text>
<g font-size="5.1">
<text x="40.1" y="15.7">1</text>
<text x="89.3" y="15.7">2</text>
<text x="138.3" y="15.6">3</text>
<text x="185.4" y="15.7">4</text>
<text x="232.7" y="15.6">5</text>
<text x="279.2" y="15.7">6</text>
<text x="326.5" y="15.5">7</text>
<text x="376.7" y="15.4">8</text>
<text x="14.7" y="44.3">A</text>
<text x="402.2" y="44.3">A</text>
<text x="14.7" y="97.8">B</text>
<text x="402.2" y="97.8">B</text>
<text x="14.5" y="150.3">C</text>
<text x="402" y="150.3">C</text>
<text x="14.5" y="203.5">D</text>
<text x="402" y="203.5">D</text>
<text x="14.7" y="258.5">E</text>
<text x="402.1" y="258.5">E</text>
<text x="40.1" y="285.2">1</text>
<text x="89.3" y="285.2">2</text>
<text x="138.3" y="285.2">3</text>
<text x="185.4" y="285.2">4</text>
<text x="232.7" y="285.1">5</text>
<text x="279.2" y="285.2">6</text>
<text x="326.5" y="285">7</text>
</g>
<text font-size="4.6" x="289.6" y="275.9">S/L 1Hole Lavatory</text>
<g font-size="3.9">
<text x="198.6" y="267.7">Reference</text>
<text x="248.7" y="267.6">Date</text>
<text x="270.6" y="267.7">Scale</text>
<text x="305.7" y="267.6">Title</text>
<text x="68.2" y="275.6">KLVC-2300ST</text>
<text x="123.8" y="275.6">D.W.Hwang</text>
<text x="99.3" y="276.2">C.M.Park</text>
<text x="152.2" y="276.2">S.H.Baek</text>
<text x="243.1" y="276.2">2026.03.17</text>
<text x="273" y="276.2">1:1</text>
</g>
<g font-size="3.3">
<text x="298.8" y="173.4">M32X1.5P</text>
<text x="131.1" y="256.2">G1/2-14</text>
</g>
<g font-size="3.2">
<text x="210.2" y="250.6">설치구멍</text>
<text x="75.1" y="267.1">Dwg No.</text>
<text x="102.9" y="267.3">Drawn</text>
<text x="129.4" y="267.4">Check</text>
<text x="154" y="267.1">Approved</text>
</g>
<g font-size="2.9">
<text x="99.1" y="160.8">∅42</text>
<text x="95.1" y="166.7">∅49.5</text>
<text x="229.3" y="244.1">∅32~∅35</text>
</g>
<g font-size="2.6">
<text x="146.5" y="127.2">188.5</text>
<text x="238.3" y="128.4">10°</text>
<text x="135.1" y="135.2">154.5</text>
<text x="178.3" y="141.2">129.1</text>
<text x="239.2" y="146.3">138.4</text>
<text x="234" y="179.7">160.5</text>
</g>
</svg>
